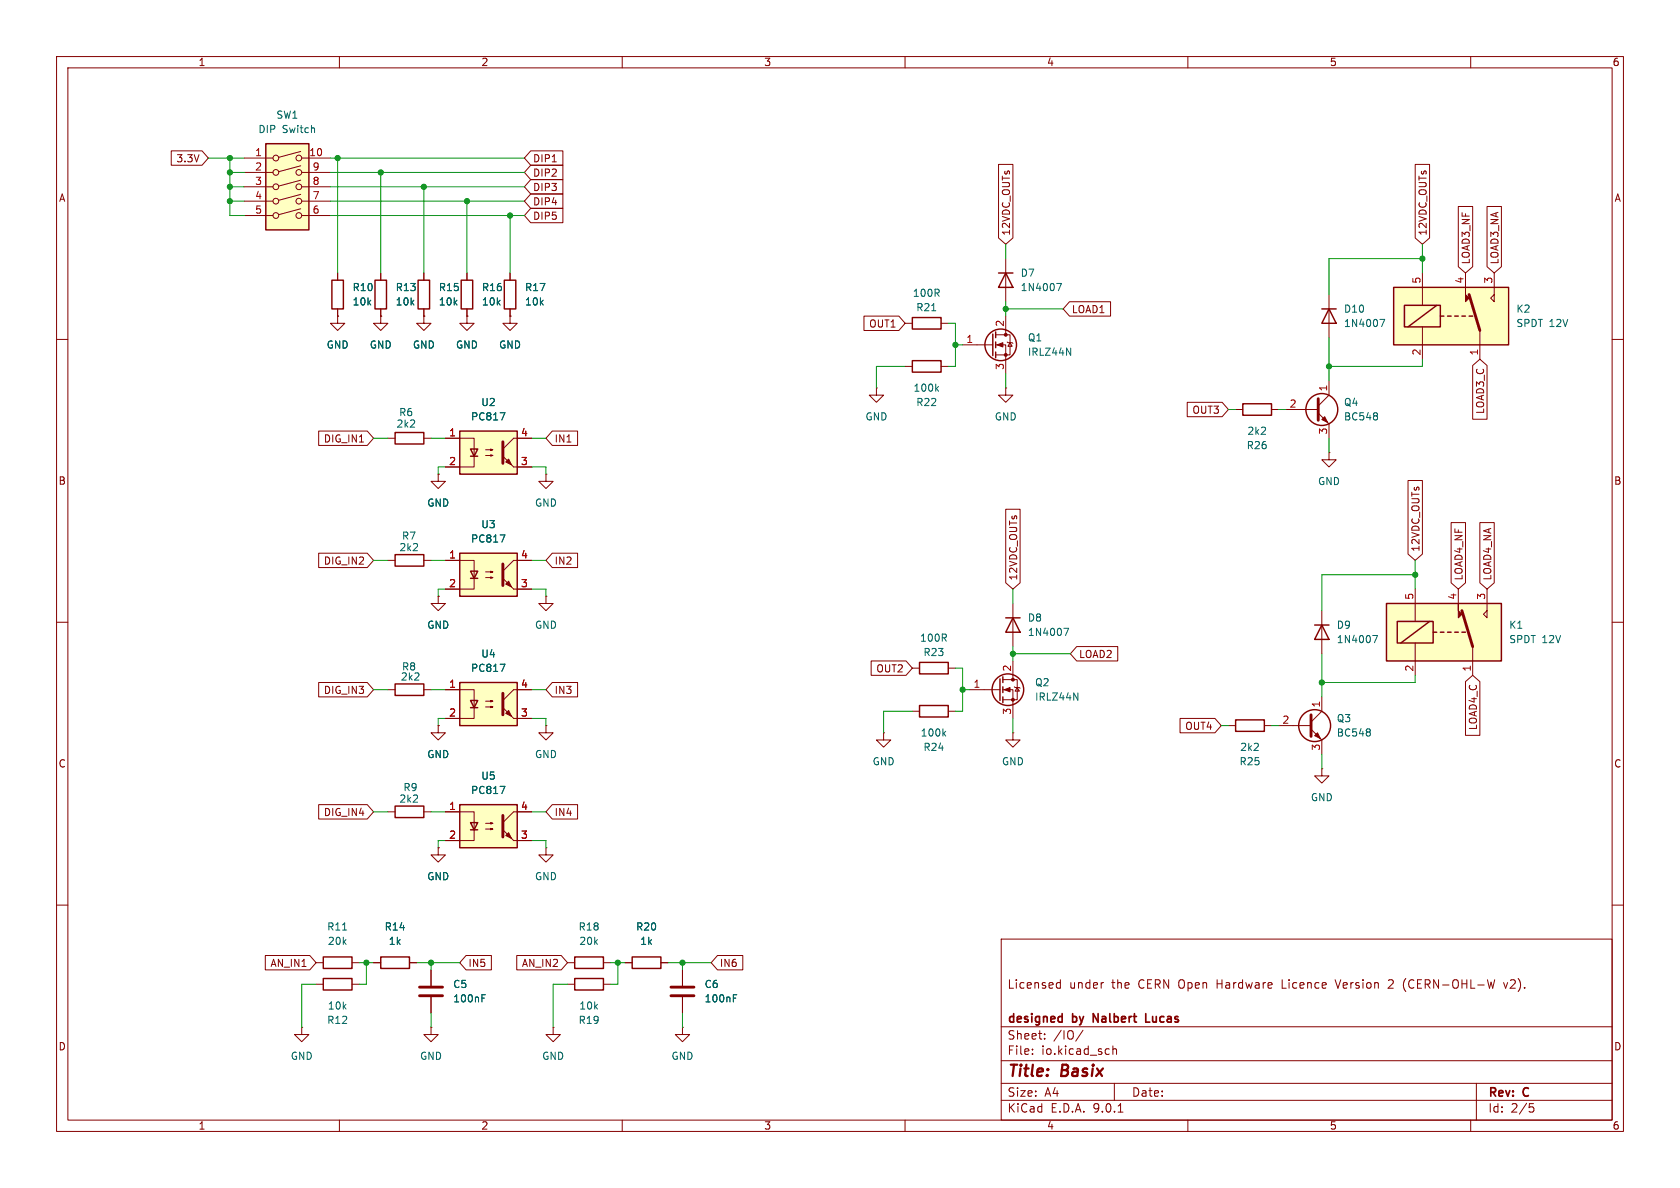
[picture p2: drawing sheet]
<svg xmlns="http://www.w3.org/2000/svg" width="297mm" height="210mm" viewBox="0 0 297 210" stroke-linecap="round" stroke-linejoin="round" font-family="sans-serif">
<g fill="none" stroke="#840000" stroke-width=".18">
<path d="M10 10h277v190h-277zM12 12h273v186h-273zM60 10v2M110 10v2M160 10v2M210 10v2M260 10v2M59.7 55.9v1.3h1.3l-1.3 1.2-1.3-1.2h1.3M59.7 55.9h.1M59.7 48.3v1.2M59.7 54.6v1.3M67.3 55.9v1.3h1.3l-1.3 1.2-1.3-1.2h1.3"/>
<path d="M67.3 55.9h.1M67.3 48.3v1.2M67.3 54.6v1.3M74.9 55.9v1.3h1.3l-1.3 1.2-1.2-1.2h1.2M74.9 55.9h.1M74.9 48.3v1.2M74.9 54.6v1.3M90.2 55.9v1.3h1.2l-1.2 1.2-1.3-1.2h1.3M90.2 55.9h.1M160 57.2h1.3M166.4 57.2h1.2M10 60h2"/>
<path d="M68.6 77.5h1.2M74.9 77.5h1.3M154.9 68.6v1.3h1.3l-1.3 1.2-1.2-1.2h1.2M154.9 68.6h.1M160 64.8h1.3M166.4 64.8h1.2M177.8 68.6v1.3h1.3l-1.3 1.2-1.3-1.2h1.3M177.8 68.6h.1M227.3 72.4h5.7M233 73l1.9 1.9v2.6M234.9 67.3v2.6l-1.9 1.9M285 60h2"/>
<path d="M96.5 83.8v1.3h1.3l-1.3 1.3-1.3-1.3h1.3M96.5 83.8h.1M234.9 80v1.3h1.3l-1.3 1.3-1.2-1.3h1.2M234.9 80h.1M10 110h2M179.1 106.7v7.6M285 110h2M179.1 129.5v1.3h1.2l-1.2 1.3-1.3-1.3h1.3M179.1 129.5h.1M10 160h2M55.9 170.2h1.2M55.9 174h1.2"/>
<path d="M62.2 170.2h1.3M62.2 174h1.3M100.3 170.2h1.3M100.3 174h1.3M106.7 170.2h1.2M106.7 174h1.2M110.5 170.2h1.3M116.8 170.2h1.3M177 166h108v32h-108zM186.9 174.6h.6M186.9 173.8h.6M187.5 173.2v1.5"/>
<path d="M195 173.7h.1M236 173.2l.5 1.5M245.7 173.2l-.2 .1M246.2 173.8l-.8 .9h.9M248.1 174.3l.1 .5 .3 .5M248.5 173l-.3 .4-.1 .6M264.2 173.2l-.3 1.5M265.8 173.7l.4 1 .3-1M285 160h2M53.3 181.6v1.3h1.3l-1.3 1.3-1.2-1.3h1.2M53.3 181.6h.1M60 198v2"/>
<path d="M97.8 181.6v1.3h1.3l-1.3 1.3-1.3-1.3h1.3M97.8 181.6h.1M110 198v2M160 198v2M177 194.5h108M177 191.5h108M177 187.5h108M177 181.5h108M182.5 186.3v.1M182.5 185.5v.1M184.7 183.6v.1M184.7 182.8v.1"/>
<path d="M191.5 182.1l-1.3 2M196.7 184.9v1.5M196.7 185.5l.3-.1 .3 .1 .1 .9M197 191.5v3M197.7 196.6h.8M210 198v2M260 198v2M261 191.5v6.5M270.4 195.1h.7M270.5 195.7h.4l.3 .3-.2 .5-.5 .1"/>
</g>
<path d="M202.6 179.2v1.5h.7M193.3 180.7v-1.5l.8 1.5" fill="none" stroke="#840000" stroke-width=".3"/>
<g fill="none" stroke="#840000" stroke-width=".25">
<path d="M58.7 49.5h2v5.1h-2zM66.3 49.5h2v5.1h-2zM73.9 49.5h2v5.1h-2zM161.3 56.1h5.1v2.1h-5.1zM69.8 76.5h5.1v2h-5.1zM161.3 63.8h5.1v2h-5.1zM177.8 109.2h2.5M179.1 109.2l1.2 2.6h-2.5zM57.1 169.2h5.1v2h-5.1zM57.1 173h5.1v2h-5.1zM101.6 173h5.1v2h-5.1zM101.6 169.2h5.1v2h-5.1z"/>
<path d="M111.8 169.2h5v2h-5z"/>
<circle cx="233.7" cy="72.4" r="2.82"/>
</g>
<path d="M164.7 54.9h.7M165.6 68.7l.3 .5M165.9 68.3l-.5 .5M243.4 73l.1 .2-.1 .3M243.4 73.6l.1 .2-.1 .4M188.1 111.1h.8l-.5 1.2M60.6 164.4h.7" fill="none" stroke="#006464" stroke-width=".18"/>
<path d="M233 70.5v3.8" fill="none" stroke="#840000" stroke-width=".51"/>
<path d="M234.2 73.7l.5 1-1-.5z" fill="#840000" stroke="#840000" stroke-width=".18"/>
<path d="M81.3 76.2h10.1v7.6h-10.1z" fill="#ffffc2"/>
<g fill="none" stroke="#840000" stroke-width=".25">
<path d="M81.3 76.2h10.1v7.6h-10.1zM83.2 79.4h1.3l-.7 1.2zM83.2 80.6h1.3M177.3 119.6v1.1M232.4 110.5h2.5M233.7 110.5l1.2 2.5h-2.5zM176.8 120v3.8M177.3 121.4v1M177.3 123.2v1"/>
<circle cx="178.2" cy="121.9" r="2.79"/>
</g>
<g fill="none" stroke="#840000" stroke-width=".18">
<path d="M78.7 77.5h5.1v5.1h-5.1M85.9 79.5h1.2l-.4 .1v-.2l.4 .1M94 77.5h-3.2l-1.9 1.9M77.5 83.8v1.3h1.2l-1.2 1.3-1.3-1.3h1.3M77.5 83.8h.1M85.9 80.5h1.2l-.4 .1v-.2l.4 .1M90.8 82.6h3.2M179.1 116.8v3.3M233.7 108v7.6M171.4 121.9h5.4M177.3 120.1h2.5v3.6h-2.5M177.3 121.9h1.8v5.1"/>
<path d="M179.3 121.4l.2 .1h.7l.1 .2M179.8 121.5l.4 .7h-.7z"/>
</g>
<path d="M88.9 78.1v3.8" fill="none" stroke="#840000" stroke-width=".51"/>
<g fill="#840000" stroke="#840000" stroke-width=".18">
<path d="M89.9 81.2l.5 1-1-.5z"/>
<path d="M88.9 80.6l1.9 2z"/>
<path d="M177.5 121.9l1.1-.4v.8z"/>
<circle cx="179.1" cy="120.1" r=".25"/>
<circle cx="179.1" cy="123.7" r=".25"/>
</g>
<path d="M88.4 73h.9l-.6 1.2M242.7 112.3h.8l-.5 1.3M189.8 122.5l.8 1.3v-1.3" fill="none" stroke="#006464" stroke-width=".18"/>
<path d="M47 25.4h7.6v15.2h-7.6z" fill="#ffffc2"/>
<g fill="none" stroke="#840000" stroke-width=".18">
<path d="M43.2 27.9h5.1M43.2 30.5h5.1M43.2 33h5.1M43.2 35.6h5.1M43.2 38.1h5.1M53.2 26.8l-3.9 1M53.2 29.3l-3.9 1.1M53.2 31.9l-3.9 1M53.2 34.4l-3.9 1M53.2 36.9l-3.9 1M53.3 27.9h5.1M53.3 30.5h5.1"/>
<path d="M53.3 33h5.1M53.3 35.6h5.1M53.3 38.1h5.1M161.3 118.1h1.3M167.6 118.1h1.3M77.5 128.3v1.2h1.2l-1.2 1.3-1.3-1.3h1.3M77.5 128.3h.1M96.5 128.3v1.2h1.3l-1.3 1.3-1.3-1.3h1.3M96.5 128.3h.1M156.2 129.5v1.3h1.3l-1.3 1.3-1.3-1.3h1.3M156.2 129.5h.1M161.3 125.7h1.3"/>
<path d="M167.6 125.7h1.3"/>
<circle cx="48.8" cy="35.6" r=".51"/>
<circle cx="48.8" cy="38.1" r=".51"/>
<circle cx="48.8" cy="27.9" r=".51"/>
<circle cx="48.8" cy="33" r=".51"/>
<circle cx="48.8" cy="30.5" r=".51"/>
<circle cx="52.8" cy="35.6" r=".51"/>
<circle cx="52.8" cy="33" r=".51"/>
<circle cx="52.8" cy="27.9" r=".51"/>
<circle cx="52.8" cy="30.5" r=".51"/>
<circle cx="52.8" cy="38.1" r=".51"/>
</g>
<path d="M47 25.4h7.6v15.2h-7.6zM162.6 117.1h5v2h-5zM162.6 124.7h5v2h-5z" fill="none" stroke="#840000" stroke-width=".25"/>
<path d="M166.8 129.6l.4 .5M167.2 129.3l-.5 .5" fill="none" stroke="#006464" stroke-width=".18"/>
<path d="M81.3 120.7h10.1v7.6h-10.1z" fill="#ffffc2"/>
<path d="M81.3 120.7h10.1v7.6h-10.1zM83.2 123.8h1.3l-.7 1.3zM83.2 125.1h1.3" fill="none" stroke="#840000" stroke-width=".25"/>
<path d="M96.5 105.4v1.3h1.3l-1.3 1.3-1.3-1.3h1.3M96.5 105.4h.1M78.7 121.9h5.1v5.1h-5.1M85.9 124h1.2l-.4 .1v-.3l.4 .2M85.9 125h1.2l-.4 .1v-.3l.4 .2M90.8 127h3.2M94 121.9h-3.2l-1.9 1.9" fill="none" stroke="#840000" stroke-width=".18"/>
<path d="M88.9 122.6v3.8" fill="none" stroke="#840000" stroke-width=".51"/>
<g fill="#840000" stroke="#840000" stroke-width=".18">
<path d="M89.9 125.6l.5 1-1-.5z"/>
<path d="M88.9 125.1l1.9 1.9z"/>
</g>
<path d="M88.4 117.4h.9l-.6 1.3" fill="none" stroke="#006464" stroke-width=".18"/>
<path d="M245.1 106.7h20.3v10.1h-20.3z" fill="#ffffc2"/>
<g fill="none" stroke="#840000" stroke-width=".18">
<path d="M176 59.2h2.6v3.5h-2.6M177.8 55.9v3.3M170.2 61h5.3M176 61h1.8v5M178.1 60.5l.1 .1h.7l.2 .1M178.6 60.6l.3 .6h-.7zM77.5 105.4v1.3h1.2l-1.2 1.3-1.3-1.3h1.3M77.5 105.4h.1M250.2 104.1v5.8M250.2 113.7v5.7M257.8 104.1v2.6M260.3 114.3v5.1"/>
<path d="M262.9 104.1v5.1l-.6-.6 .6-.6"/>
</g>
<g fill="none" stroke="#840000" stroke-width=".25">
<path d="M175.5 59.1v3.8M176 58.7v1M176 60.5v1M176 62.2v1M245.1 106.7h20.3v10.1h-20.3zM247 109.9h6.4v3.8h-6.4zM252.7 109.9l-5.1 3.8M253.4 111.8h.6M254.6 111.8h.7M255.9 111.8h.6M257.2 111.8h.6M258.4 111.8h.7"/>
<circle cx="176.9" cy="61" r="2.79"/>
</g>
<path d="M258.4 108l1.9 6.3" fill="none" stroke="#840000" stroke-width=".51"/>
<g fill="#840000" stroke="#840000" stroke-width=".18">
<path d="M257.8 106.7v1.3l.6 .6-.6 .6z"/>
<path d="M176.3 61l1-.4v.7z"/>
<circle cx="177.8" cy="59.2" r=".25"/>
<circle cx="177.8" cy="62.7" r=".25"/>
</g>
<path d="M188.6 61.5l.7 1.3v-1.3" fill="none" stroke="#006464" stroke-width=".18"/>
<path d="M81.3 97.8h10.1v7.6h-10.1z" fill="#ffffc2"/>
<path d="M176.5 48.3h2.6M177.8 48.3l1.3 2.5h-2.6zM81.3 97.8h10.1v7.6h-10.1zM83.2 101h1.3l-.7 1.2zM83.2 102.2h1.3M69.8 120.9h5.1v2h-5.1zM69.8 142.5h5.1v2h-5.1z" fill="none" stroke="#840000" stroke-width=".25"/>
<path d="M82.5 55.9v1.3h1.3l-1.3 1.2-1.2-1.2h1.2M82.5 55.9h.1M177.8 45.7v7.6M78.7 99.1h5.1v5h-5.1M94 99.1h-3.2l-1.9 1.9M85.9 101.1h1.2l-.4 .1v-.2l.4 .1M85.9 102.1h1.2l-.4 .1v-.2l.4 .1M90.8 104.1h3.2M68.6 121.9h1.2M74.9 121.9h1.3M68.6 143.5h1.2M74.9 143.5h1.3" fill="none" stroke="#840000" stroke-width=".18"/>
<path d="M88.9 99.7v3.8" fill="none" stroke="#840000" stroke-width=".51"/>
<g fill="#840000" stroke="#840000" stroke-width=".18">
<path d="M89.4 103.3l.5-.6 .5 1.1z"/>
<path d="M88.9 102.2l1.9 1.9z"/>
</g>
<path d="M186.8 50.1h.8l-.5 1.3M88.4 94.6h.9l-.6 1.2" fill="none" stroke="#006464" stroke-width=".18"/>
<path d="M81.3 142.2h10.1v7.7h-10.1z" fill="#ffffc2"/>
<g fill="none" stroke="#840000" stroke-width=".25">
<path d="M219.7 71.4h5.1v2h-5.1zM69.8 98h5.1v2.1h-5.1zM218.4 127.3h5.1v2h-5.1zM81.3 142.2h10.1v7.7h-10.1zM83.2 145.4h1.3l-.7 1.3zM83.2 146.7h1.3"/>
<circle cx="232.4" cy="128.3" r="2.82"/>
</g>
<g fill="none" stroke="#840000" stroke-width=".18">
<path d="M218.4 72.4h1.3M224.8 72.4h1.3M68.6 99.1h1.2M74.9 99.1h1.3M217.2 128.3h1.2M223.5 128.3h1.3M226.1 128.3h5.7M231.8 128.9l1.9 1.9v2.6M233.7 135.9v1.3h1.2l-1.2 1.2-1.3-1.2h1.3M233.7 135.9h.1M233.7 123.2v2.5l-1.9 1.9M77.5 149.9v1.2h1.2l-1.2 1.3-1.3-1.3h1.3"/>
<path d="M77.5 149.9h.1M78.7 143.5h5.1v5.1h-5.1M85.9 145.5h1.2l-.4 .2v-.3l.4 .1M85.9 146.6h1.2l-.4 .1v-.3l.4 .2M90.8 148.6h3.2M94 143.5h-3.2l-1.9 1.9M96.5 149.9v1.2h1.3l-1.3 1.3-1.3-1.3h1.3M96.5 149.9h.1M76.2 171.5v2.7M76.2 176.3v2.8M120.6 171.5v2.7M120.6 176.3v2.8"/>
<path d="M76.2 181.6v1.3h1.3l-1.3 1.3-1.3-1.3h1.3M76.2 181.6h.1M120.6 181.6v1.3h1.3l-1.3 1.3-1.2-1.3h1.2M120.6 181.6h.1"/>
</g>
<path d="M231.8 126.4v3.8M88.9 144.1v3.9M74.2 174.5h4M74.2 176h4M118.6 174.5h4.1M118.6 176h4.1" fill="none" stroke="#840000" stroke-width=".51"/>
<g fill="#840000" stroke="#840000" stroke-width=".18">
<path d="M89.4 147.7l.5-.5 .5 1z"/>
<path d="M88.9 146.7l1.9 1.9z"/>
<path d="M232.4 130l.5-.5 .5 1.1z"/>
</g>
<path d="M88.4 139h.9l-.6 1.3M242.1 128.9l.2 .2-.2 .2M242.1 129.5l.2 .1-.2 .5M85.2 176.4h.4M85.2 175.8h.6M129.7 176.4h.4M129.7 175.8h.6" fill="none" stroke="#006464" stroke-width=".18"/>
<path d="M246.4 50.8h20.3v10.2h-20.3z" fill="#ffffc2"/>
<g fill="none" stroke="#840000" stroke-width=".18">
<path d="M30.3 26.7h5.4l1.1 1.2-1.1 1.3h-5.4zM93.8 36.8h5.7v2.6h-5.7l-1.1-1.3zM93.8 31.7h5.7v2.6h-5.7l-1.1-1.3zM93.8 29.2h5.7v2.6h-5.7l-1.1-1.3zM93.8 26.7h5.7v2.5h-5.7l-1.1-1.3zM93.8 34.3h5.7v2.5h-5.7l-1.1-1.2zM97.6 28.6h.8M176.5 29.1h2.6v13l-1.3 1.1-1.3-1.1zM250.2 29.1h2.5v13l-1.2 1.1-1.3-1.1zM257.8 36.5h2.6v10.6l-1.3 1.2-1.3-1.2zM262.9 36.5h2.5v10.6l-1.2 1.2-1.3-1.2zM59.7 55.9h.1"/>
<path d="M59.7 48.3v1.2M59.7 54.6v1.3M67.3 55.9h.1M67.3 48.3v1.2M67.3 54.6v1.3M74.9 55.9h.1M74.9 48.3v1.2M74.9 54.6v1.3M82.5 55.9h.1M82.5 48.3v1.2M82.5 54.6v1.3M90.2 55.9h.1"/>
<path d="M90.2 48.3v1.2M90.2 54.6v1.3M152.7 55.9h6.2l1.1 1.3-1.1 1.2h-6.2zM189.1 53.3h7.2v2.6h-7.2l-1.1-1.3zM234.9 52.1v7.6M251.5 48.3v5.7M251.5 57.8v5.7M259.1 48.3v2.5M261.6 58.4v5.1M264.2 48.3v5l-.7-.6 .7-.6M56.3 76.2h8.6l1.1 1.3-1.1 1.2h-8.6zM78.7 77.5h2.6"/>
<path d="M91.4 77.5h2.6M97.6 76.2h4.5v2.5h-4.5l-1.1-1.2zM209.9 71.1h6.2l1.1 1.3-1.1 1.3h-6.2zM260.3 64.6l1.3-1.1 1.3 1.1v9.5h-2.6zM56.3 97.8h8.6l1.1 1.3-1.1 1.2h-8.6zM77.5 83.8h.1M78.7 99.1h2.6M78.7 82.6h2.6M91.4 99.1h2.6M91.4 82.6h2.6M97.6 97.8h4.5v2.5h-4.5l-1.1-1.2zM177.8 90h2.5v13l-1.2 1.1-1.3-1.1z"/>
<path d="M248.9 84.9h2.6v13l-1.3 1.2-1.3-1.2zM256.5 92.4h2.6v10.6l-1.3 1.1-1.3-1.1zM261.6 92.4h2.6v10.6l-1.3 1.1-1.3-1.1zM77.5 105.4h.1M78.7 104.1h2.6M91.4 104.1h2.6M154 116.8h6.2l1.1 1.3-1.1 1.3h-6.2zM190.3 114.3h7.3v2.5h-7.3l-1.1-1.2zM56.3 120.6h8.6l1.1 1.3-1.1 1.3h-8.6zM77.5 128.3h.1M78.7 121.9h2.6M78.7 127h2.6"/>
<path d="M91.4 121.9h2.6M91.4 127h2.6M97.6 120.6h4.5v2.6h-4.5l-1.1-1.3zM208.6 127h6.2l1.1 1.3-1.1 1.2h-6.2zM259.1 120.5l1.2-1.1 1.3 1.1v9.5h-2.5zM56.3 142.2h8.6l1.1 1.3-1.1 1.3h-8.6zM77.5 149.9h.1M78.7 143.5h2.6M78.7 148.6h2.6M91.4 143.5h2.6M91.4 148.6h2.6M97.6 142.2h4.5v2.6h-4.5l-1.1-1.3z"/>
<path d="M46.9 168.9h7.9l1.1 1.3-1.1 1.3h-7.9zM66 170.2h1.3M72.4 170.2h1.3M76.2 171.5v2.7M76.2 176.3v2.8M82.4 168.9h4.5v2.6h-4.5l-1.1-1.3zM91.4 168.9h7.8l1.1 1.3-1.1 1.3h-7.8zM110.5 170.2h1.3M116.8 170.2h1.3M120.6 171.5v2.7M120.6 176.3v2.8M126.8 168.9h4.5v2.6h-4.5l-1.1-1.3z"/>
</g>
<g fill="none" stroke="#840000" stroke-width=".25">
<path d="M81.5 49.5h2.1v5.1h-2.1zM89.2 49.5h2v5.1h-2zM233.7 54.6h2.5M234.9 54.6l1.3 2.6h-2.5zM246.4 50.8h20.3v10.2h-20.3zM248.3 54h6.3v3.8h-6.3zM254 54l-5.1 3.8M254.6 55.9h.7M255.9 55.9h.6M257.2 55.9h.6M258.4 55.9h.7M259.7 55.9h.6"/>
<path d="M67.3 169.2h5.1v2h-5.1z"/>
</g>
<path d="M259.7 52.1l1.9 6.3" fill="none" stroke="#840000" stroke-width=".51"/>
<path d="M259.1 50.8v1.3l.6 .6-.6 .6z" fill="#840000" stroke="#840000" stroke-width=".18"/>
<path d="M244 56.5h.8l-.5 1.2M88.4 73h.9l-.6 1.2M88.4 94.6h.9l-.6 1.2M88.4 117.4h.9l-.6 1.3M88.4 139h.9l-.6 1.3M85.2 176.4h.4M85.2 175.8h.6M129.7 176.4h.4M129.7 175.8h.6" fill="none" stroke="#006464" stroke-width=".18"/>
<g fill="none" stroke="#009600" stroke-width=".18">
<path d="M36.8 27.9h6.4M40.6 27.9v10.2h2.6M40.6 35.6h2.6M40.6 30.5h2.6M40.6 33h2.6M58.4 38.1h34.3M58.4 35.6h34.3M58.4 30.5h34.3M58.4 27.9h34.3M58.4 33h34.3M59.7 27.9v20.4M67.3 30.5v17.8"/>
<path d="M74.9 33v15.3M82.5 35.6v12.7M90.2 38.1v10.2M167.6 57.2h1.3v7.6h-1.3M177.8 43.2v2.5M177.8 53.3v2.6M177.8 54.6h10.2M234.9 59.7v7.6M251.5 45.7h-16.6v6.4M251.5 43.2v5.1M66 77.5h2.6M76.2 77.5h2.5"/>
<path d="M94 77.5h2.5M160 64.8h-5.1v3.8M168.9 61h1.3M177.8 66v2.6M217.2 72.4h1.2M226.1 72.4h1.2M234.9 77.5v2.5M251.5 63.5v1.3h-16.6M66 99.1h2.6M76.2 99.1h2.5M78.7 82.6h-1.2v1.2M94 99.1h2.5"/>
<path d="M94 82.6h2.5v1.2M250.2 99.1v5M78.7 104.1h-1.2v1.3M94 104.1h2.5v1.3M168.9 118.1h1.3v7.6h-1.3M179.1 104.1v2.6M179.1 114.3v2.5M179.1 115.6h10.1M233.7 115.6v7.6M250.2 119.4v1.3h-16.5M250.2 101.6h-16.5v6.4M66 121.9h2.6"/>
<path d="M76.2 121.9h2.5M78.7 127h-1.2v1.3M94 121.9h2.5M94 127h2.5v1.3M161.3 125.7h-5.1v3.8M170.2 121.9h1.2M179.1 127v2.5M215.9 128.3h1.3M224.8 128.3h1.3M233.7 133.4v2.5M66 143.5h2.6M76.2 143.5h2.5"/>
<path d="M78.7 148.6h-1.2v1.3M94 148.6h2.5v1.3M94 143.5h2.5M55.9 174h-2.6v7.6M63.5 170.2h2.5M64.8 170.2v3.8h-1.3M73.7 170.2h7.6M76.2 170.2v1.3M76.2 179.1v2.5M100.3 174h-2.5v7.6M107.9 170.2h2.6M109.2 170.2v3.8h-1.3"/>
<path d="M118.1 170.2h7.6M120.6 170.2v1.3M120.6 179.1v2.5"/>
</g>
<g fill="#009600" stroke="#009600" stroke-width=".18">
<circle cx="168.9" cy="61" r=".46"/>
<circle cx="170.2" cy="121.9" r=".46"/>
<circle cx="179.1" cy="115.6" r=".46"/>
<circle cx="177.8" cy="54.6" r=".46"/>
<circle cx="120.6" cy="170.2" r=".46"/>
<circle cx="76.2" cy="170.2" r=".46"/>
<circle cx="64.8" cy="170.2" r=".46"/>
<circle cx="109.2" cy="170.2" r=".46"/>
<circle cx="59.7" cy="27.9" r=".46"/>
<circle cx="40.6" cy="30.5" r=".46"/>
<circle cx="40.6" cy="27.9" r=".46"/>
<circle cx="74.9" cy="33" r=".46"/>
<circle cx="67.3" cy="30.5" r=".46"/>
<circle cx="40.6" cy="35.6" r=".46"/>
<circle cx="40.6" cy="33" r=".46"/>
<circle cx="234.9" cy="64.8" r=".46"/>
<circle cx="250.2" cy="101.6" r=".46"/>
<circle cx="251.5" cy="45.7" r=".46"/>
<circle cx="233.7" cy="120.7" r=".46"/>
<circle cx="90.2" cy="38.1" r=".46"/>
<circle cx="82.5" cy="35.6" r=".46"/>
</g>
<g font-size="2.8" fill="#840000">
<text x="178" y="190.9">Title:</text>
<text x="187.7" y="190.9">Basix</text>
</g>
<g font-size="2.1" fill="#840000">
<text x="178" y="175">Licensed</text>
<text x="189" y="175">under</text>
<text x="196.6" y="175">the</text>
<text x="201.4" y="175">CERN Open</text>
<text x="215.5" y="175">Hardware</text>
<text x="227.2" y="175">Licence</text>
<text x="236.9" y="175">Version</text>
<text x="246.3" y="175">2</text>
<text x="249.1" y="175">(CERN-OHL-W</text>
<text x="267.1" y="175">v2).</text>
<text x="178" y="184">Sheet:</text>
<text x="178" y="181.2">designed</text>
<text x="186.2" y="184">/IO/</text>
<text x="189.7" y="181.2">by</text>
<text x="193.9" y="181.2">Nalbert</text>
<text x="203.8" y="181.2">Lucas</text>
<text x="178" y="186.7">File:</text>
<text x="184.1" y="186.7">io.kicad_sch</text>
<text x="178" y="196.9">KiCad</text>
<text x="178" y="194.1">Size:</text>
<text x="184.7" y="194.1">A4</text>
<text x="185.7" y="196.9">E.D.A.</text>
<text x="193.3" y="196.9">9.0.1</text>
<text x="200" y="194.1">Date:</text>
<text x="263" y="194.3">Rev:</text>
<text x="263" y="196.9">Id:</text>
<text x="267.1" y="196.9">2/5</text>
<text x="269.4" y="194.3">C</text>
</g>
<g font-size="1.8" fill="#840000">
<text x="35" y="11.9">1</text>
<text x="85" y="11.9">2</text>
<text x="135" y="11.9">3</text>
<text x="185" y="11.9">4</text>
<text x="235" y="11.9">5</text>
<text x="285" y="11.9">6</text>
<text x="31.1" y="28.9">3.3V</text>
<text x="94.1" y="28.9">DIP1</text>
<text x="10.3" y="35.9">A</text>
<text x="94.1" y="34">DIP3</text>
<text x="94.1" y="31.4">DIP2</text>
<text x="285.3" y="35.9">A</text>
<text x="94.1" y="39.1">DIP5</text>
<text x="94.1" y="36.5">DIP4</text>
<text x="178.8" y="41.8" transform="rotate(-90 178.8 41.8)">12VDC_OUTs</text>
<text x="252.4" y="41.8" transform="rotate(-90 252.4 41.8)">12VDC_OUTs</text>
<text x="260" y="46.8" transform="rotate(-90 260 46.8)">LOAD3_NF</text>
<text x="265.1" y="46.8" transform="rotate(-90 265.1 46.8)">LOAD3_NA</text>
<text x="153.5" y="58.1">OUT1</text>
<text x="189.4" y="55.6">LOAD1</text>
<text x="210.7" y="73.3">OUT3</text>
<text x="262.6" y="73.3" transform="rotate(-90 262.6 73.3)">LOAD3_C</text>
<text x="57.2" y="78.4">DIG_IN1</text>
<text x="97.9" y="78.4">IN1</text>
<text x="10.3" y="85.9">B</text>
<text x="285.3" y="85.9">B</text>
<text x="57.2" y="100">DIG_IN2</text>
<text x="97.9" y="100">IN2</text>
<text x="251.1" y="97.6" transform="rotate(-90 251.1 97.6)">12VDC_OUTs</text>
<text x="180" y="102.7" transform="rotate(-90 180 102.7)">12VDC_OUTs</text>
<text x="258.8" y="102.7" transform="rotate(-90 258.8 102.7)">LOAD4_NF</text>
<text x="263.8" y="102.7" transform="rotate(-90 263.8 102.7)">LOAD4_NA</text>
<text x="154.8" y="119.1">OUT2</text>
<text x="190.7" y="116.5">LOAD2</text>
<text x="57.2" y="122.9">DIG_IN3</text>
<text x="97.9" y="122.9">IN3</text>
<text x="209.4" y="129.2">OUT4</text>
<text x="261.3" y="129.2" transform="rotate(-90 261.3 129.2)">LOAD4_C</text>
<text x="10.3" y="135.9">C</text>
<text x="285.3" y="135.9">C</text>
<text x="57.2" y="144.5">DIG_IN4</text>
<text x="97.9" y="144.5">IN4</text>
<text x="47.7" y="171.1">AN_IN1</text>
<text x="82.7" y="171.1">IN5</text>
<text x="92.2" y="171.1">AN_IN2</text>
<text x="127.2" y="171.1">IN6</text>
<text x="10.3" y="185.9">D</text>
<text x="285.3" y="185.9">D</text>
<text x="35" y="199.9">1</text>
<text x="85" y="199.9">2</text>
<text x="135" y="199.9">3</text>
<text x="185" y="199.9">4</text>
<text x="235" y="199.9">5</text>
<text x="285" y="199.9">6</text>
</g>
<g font-size="1.8" fill="#006464">
<text x="45.6" y="23.7">DIP</text>
<text x="48.8" y="21.2">SW1</text>
<text x="49.9" y="23.7">Switch</text>
<text x="62.2" y="51.7">R10</text>
<text x="69.9" y="51.7">R13</text>
<text x="77.5" y="51.7">R15</text>
<text x="85.1" y="51.7">R16</text>
<text x="92.7" y="51.7">R17</text>
<text x="161.3" y="52.7">100R</text>
<text x="180.3" y="49.1">D7</text>
<text x="180.3" y="51.7">1N4007</text>
<text x="62.2" y="54.2">10k</text>
<text x="69.9" y="54.2">10k</text>
<text x="77.5" y="54.2">10k</text>
<text x="85.1" y="54.2">10k</text>
<text x="92.7" y="54.2">10k</text>
<text x="161.9" y="55.2">R21</text>
<text x="237.5" y="55.5">D10</text>
<text x="237.5" y="58">1N4007</text>
<text x="268" y="55.5">K2</text>
<text x="268" y="58">SPDT 12V</text>
<text x="57.7" y="61.8">GND</text>
<text x="65.3" y="61.8">GND</text>
<text x="72.9" y="61.8">GND</text>
<text x="80.5" y="61.8">GND</text>
<text x="88.1" y="61.8">GND</text>
<text x="181.6" y="63.1">IRLZ44N</text>
<text x="181.6" y="60.6">Q1</text>
<text x="85" y="72">U2</text>
<text x="161.4" y="69.4">100k</text>
<text x="161.9" y="72">R22</text>
<text x="237.5" y="72">Q4</text>
<text x="70" y="75.8">2k2</text>
<text x="70.5" y="73.8">R6</text>
<text x="83.2" y="74.5">PC817</text>
<text x="152.9" y="74.5">GND</text>
<text x="175.8" y="74.5">GND</text>
<text x="220.4" y="77.1">2k2</text>
<text x="237.5" y="74.5">BC548</text>
<text x="220.3" y="79.6">R26</text>
<text x="75.4" y="89.8">GND</text>
<text x="94.5" y="89.8">GND</text>
<text x="232.9" y="86">GND</text>
<text x="71" y="95.6">R7</text>
<text x="85" y="93.6">U3</text>
<text x="70.5" y="97.6">2k2</text>
<text x="83.2" y="96.1">PC817</text>
<text x="75.4" y="111.4">GND</text>
<text x="94.5" y="111.4">GND</text>
<text x="162.5" y="113.6">100R</text>
<text x="181.6" y="110.1">D8</text>
<text x="181.6" y="112.6">1N4007</text>
<text x="236.2" y="111.4">D9</text>
<text x="236.2" y="113.9">1N4007</text>
<text x="266.7" y="111.4">K1</text>
<text x="266.7" y="113.9">SPDT 12V</text>
<text x="71" y="118.7">R8</text>
<text x="83.2" y="119">PC817</text>
<text x="85" y="116.4">U4</text>
<text x="163.2" y="116.2">R23</text>
<text x="70.8" y="120.5">2k2</text>
<text x="182.9" y="124.1">IRLZ44N</text>
<text x="182.9" y="121.5">Q2</text>
<text x="162.7" y="130.4">100k</text>
<text x="236.2" y="130.4">BC548</text>
<text x="236.2" y="127.9">Q3</text>
<text x="75.4" y="134.2">GND</text>
<text x="94.5" y="134.2">GND</text>
<text x="154.2" y="135.5">GND</text>
<text x="163.2" y="132.9">R24</text>
<text x="177" y="135.5">GND</text>
<text x="219" y="135.5">R25</text>
<text x="219.2" y="132.9">2k2</text>
<text x="70.5" y="142.1">2k2</text>
<text x="71.2" y="140.1">R9</text>
<text x="83.2" y="140.6">PC817</text>
<text x="85" y="138">U5</text>
<text x="231.6" y="141.8">GND</text>
<text x="75.4" y="155.8">GND</text>
<text x="94.5" y="155.8">GND</text>
<text x="57.7" y="164.7">R11</text>
<text x="57.9" y="167.2">20k</text>
<text x="67.9" y="164.7">R14</text>
<text x="68.6" y="167.2">1k</text>
<text x="102.2" y="164.7">R18</text>
<text x="102.3" y="167.2">20k</text>
<text x="112.4" y="164.7">R20</text>
<text x="113.1" y="167.2">1k</text>
<text x="57.9" y="178.7">10k</text>
<text x="80" y="174.9">C5</text>
<text x="80" y="177.4">100nF</text>
<text x="102.3" y="178.7">10k</text>
<text x="124.5" y="174.9">C6</text>
<text x="124.5" y="177.4">100nF</text>
<text x="57.7" y="181.2">R12</text>
<text x="102.2" y="181.2">R19</text>
<text x="51.3" y="187.6">GND</text>
<text x="74.2" y="187.6">GND</text>
<text x="95.8" y="187.6">GND</text>
<text x="118.6" y="187.6">GND</text>
</g>
<g font-size="1.8" fill="#a90000">
<text x="45" y="27.7">1</text>
<text x="54.6" y="27.7">10</text>
<text x="45" y="30.2">2</text>
<text x="45" y="32.8">3</text>
<text x="45" y="35.3">4</text>
<text x="55.2" y="30.2">9</text>
<text x="55.2" y="32.8">8</text>
<text x="55.2" y="35.3">7</text>
<text x="45" y="37.8">5</text>
<text x="55.2" y="37.8">6</text>
<text x="251.2" y="50.2" transform="rotate(-90 251.2 50.2)">5</text>
<text x="258.8" y="50.2" transform="rotate(-90 258.8 50.2)">4</text>
<text x="263.9" y="50.2" transform="rotate(-90 263.9 50.2)">3</text>
<text x="177.5" y="57.9" transform="rotate(-90 177.5 57.9)">2</text>
<text x="170.7" y="60.7">1</text>
<text x="177.5" y="65.5" transform="rotate(-90 177.5 65.5)">3</text>
<text x="251.2" y="62.9" transform="rotate(-90 251.2 62.9)">2</text>
<text x="261.4" y="62.9" transform="rotate(-90 261.4 62.9)">1</text>
<text x="234.7" y="69.3" transform="rotate(-90 234.7 69.3)">1</text>
<text x="79.3" y="77.2">1</text>
<text x="92" y="77.2">4</text>
<text x="227.9" y="72.1">2</text>
<text x="234.7" y="76.9" transform="rotate(-90 234.7 76.9)">3</text>
<text x="79.3" y="82.3">2</text>
<text x="92" y="82.3">3</text>
<text x="79.3" y="98.8">1</text>
<text x="92" y="98.8">4</text>
<text x="79.3" y="103.9">2</text>
<text x="92" y="103.9">3</text>
<text x="249.9" y="106.1" transform="rotate(-90 249.9 106.1)">5</text>
<text x="257.6" y="106.1" transform="rotate(-90 257.6 106.1)">4</text>
<text x="262.6" y="106.1" transform="rotate(-90 262.6 106.1)">3</text>
<text x="178.8" y="118.8" transform="rotate(-90 178.8 118.8)">2</text>
<text x="249.9" y="118.8" transform="rotate(-90 249.9 118.8)">2</text>
<text x="260.1" y="118.8" transform="rotate(-90 260.1 118.8)">1</text>
<text x="79.3" y="121.7">1</text>
<text x="92" y="121.7">4</text>
<text x="172" y="121.7">1</text>
<text x="233.4" y="125.2" transform="rotate(-90 233.4 125.2)">1</text>
<text x="79.3" y="126.7">2</text>
<text x="92" y="126.7">3</text>
<text x="178.8" y="126.4" transform="rotate(-90 178.8 126.4)">3</text>
<text x="226.6" y="128">2</text>
<text x="233.4" y="132.8" transform="rotate(-90 233.4 132.8)">3</text>
<text x="79.3" y="143.3">1</text>
<text x="92" y="143.3">4</text>
<text x="79.3" y="148.3">2</text>
<text x="92" y="148.3">3</text>
</g>
</svg>
